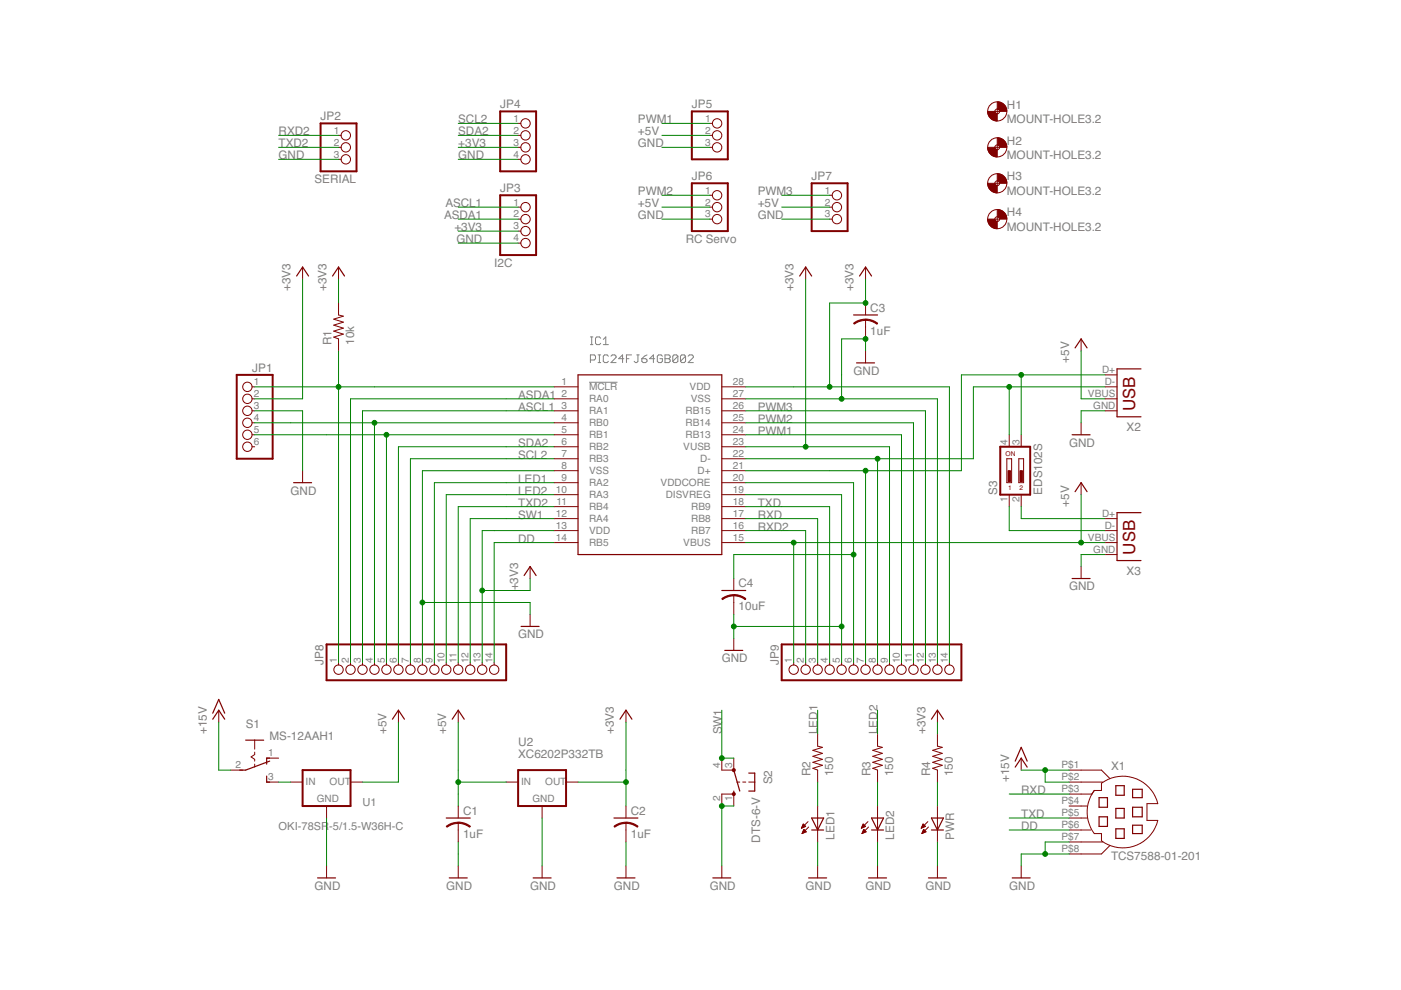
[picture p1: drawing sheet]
<svg xmlns="http://www.w3.org/2000/svg" width="297mm" height="210mm" viewBox="0 0 297 210" stroke-linecap="round" stroke-linejoin="round" font-family="sans-serif">
<g fill="#808080" stroke="#808080" stroke-width=".21">
<path d="M125.2 75.2v1.7z"/>
<path d="M125.2 75.2h.8z"/>
<path d="M126 75.2l.3 .3z"/>
<path d="M126.3 75.5v.6z"/>
<path d="M126.3 76.1l-.3 .2z"/>
<path d="M125.2 76.3h.8z"/>
<path d="M126.8 76.9h.6z"/>
<path d="M127.1 75.2v1.7z"/>
<path d="M126.8 75.2h.6z"/>
<path d="M128.7 75.2l.3 .3z"/>
<path d="M128.2 75.2h.5z"/>
<path d="M128.2 75.2l-.3 .3z"/>
<path d="M127.9 75.5v1.1z"/>
<path d="M127.9 76.6l.3 .3z"/>
<path d="M128.2 76.9h.5z"/>
<path d="M129 76.6l-.3 .3z"/>
<path d="M129.5 76.9h1.1z"/>
<path d="M130.6 75.8l-1.1 1.1z"/>
<path d="M130.6 75.5v.3z"/>
<path d="M130.3 75.2l.3 .3z"/>
<path d="M129.8 75.2h.5z"/>
<path d="M129.8 75.2l-.3 .3z"/>
<path d="M132 75.2v1.7z"/>
<path d="M131.2 76.1l.8-.9z"/>
<path d="M131.2 76.1h1.1z"/>
<path d="M132.8 75.2v1.7z"/>
<path d="M132.8 75.2h1.1z"/>
<path d="M132.8 76.1h.5z"/>
<path d="M134.5 76.6l.2 .3z"/>
<path d="M134.7 76.9h.3z"/>
<path d="M135.3 76.6l-.3 .3z"/>
<path d="M135.3 75.2v1.4z"/>
<path d="M135 75.2h.5z"/>
<path d="M136.6 75.5l.6-.3z"/>
<path d="M136.1 76.1l.5-.6z"/>
<path d="M136.1 76.1v.5z"/>
<path d="M136.1 76.6l.3 .3z"/>
<path d="M136.4 76.9h.5z"/>
<path d="M136.9 76.9l.3-.3z"/>
<path d="M137.2 76.3v.3z"/>
<path d="M136.9 76.1l.3 .2z"/>
<path d="M136.1 76.1h.8z"/>
<path d="M138.5 75.2v1.7z"/>
<path d="M138.5 75.2l-.8 .9z"/>
<path d="M137.7 76.1h1.1z"/>
<path d="M140.2 75.2l.2 .3z"/>
<path d="M139.6 75.2h.6z"/>
<path d="M139.6 75.2l-.2 .3z"/>
<path d="M139.4 75.5v1.1z"/>
<path d="M139.4 76.6l.2 .3z"/>
<path d="M139.6 76.9h.6z"/>
<path d="M140.4 76.6l-.2 .3z"/>
<path d="M140.4 76.1v.5z"/>
<path d="M139.9 76.1h.5z"/>
<path d="M141 75.2v1.7z"/>
<path d="M141 75.2h.8z"/>
<path d="M141.8 75.2l.3 .3z"/>
<path d="M142.1 75.5v.3z"/>
<path d="M142.1 75.8l-.3 .3z"/>
<path d="M141.8 76.1l.3 .2z"/>
<path d="M142.1 76.3v.3z"/>
<path d="M141.8 76.9l.3-.3z"/>
<path d="M141 76.9h.8z"/>
<path d="M141 76.1h.8z"/>
<path d="M142.6 75.5v1.1z"/>
<path d="M142.9 75.2l-.3 .3z"/>
<path d="M142.9 75.2h.5z"/>
<path d="M143.4 75.2l.3 .3z"/>
<path d="M143.7 75.5v1.1z"/>
<path d="M143.4 76.9l.3-.3z"/>
<path d="M142.9 76.9h.5z"/>
<path d="M142.6 76.6l.3 .3z"/>
<path d="M142.6 76.6l1.1-1.1z"/>
<path d="M144.3 75.5v1.1z"/>
<path d="M144.3 75.5l.2-.3z"/>
<path d="M144.5 75.2h.6z"/>
<path d="M145.1 75.2l.3 .3z"/>
<path d="M145.4 75.5v1.1z"/>
<path d="M145.4 76.6l-.3 .3z"/>
<path d="M144.5 76.9h.6z"/>
<path d="M144.3 76.6l.2 .3z"/>
<path d="M145.4 75.5l-1.1 1.1z"/>
<path d="M145.9 76.9h1.1z"/>
<path d="M145.9 76.9l1.1-1.1z"/>
<path d="M147 75.5v.3z"/>
<path d="M146.7 75.2l.3 .3z"/>
<path d="M146.2 75.2h.5z"/>
<path d="M145.9 75.5l.3-.3z"/>
<path d="M124.9 81h6z"/>
<path d="M125.2 73.1h.5z"/>
<path d="M125.5 71.4v1.7z"/>
<path d="M125.2 71.4h.5z"/>
<path d="M127.1 71.4l.3 .3z"/>
<path d="M126.5 71.4h.6z"/>
<path d="M126.3 71.7l.2-.3z"/>
<path d="M126.3 71.7v1.1z"/>
<path d="M126.3 72.8l.2 .3z"/>
<path d="M126.5 73.1h.6z"/>
<path d="M127.1 73.1l.3-.3z"/>
<path d="M127.9 72l.5-.6z"/>
<path d="M128.4 71.4v1.7z"/>
<path d="M127.9 73.1h1.1z"/>
</g>
<g fill="#800000" stroke="#800000" stroke-width=".21">
<path d="M226.7 163.3h2.5z"/>
<path d="M226.7 165.8h2.5z"/>
<path d="M226.7 168.4h2.5z"/>
<path d="M226.7 170.9h2.5z"/>
<path d="M226.7 173.4h2.5z"/>
<path d="M226.7 176h2.5z"/>
<path d="M226.7 178.5h2.5z"/>
<path d="M226.7 181.1h2.5z"/>
<path d="M243.2 170.4v3.5z"/>
<path d="M243.2 170.4h2.3z"/>
<path d="M233.5 166.1v1.5z"/>
<path d="M232 167.6h1.5z"/>
<path d="M232 176.7h1.5z"/>
<path d="M233.5 176.7v1.6z"/>
<path d="M229.2 173.4h1.3z"/>
<path d="M229.2 170.9h1.3z"/>
<path d="M229.2 176h2z"/>
<path d="M229.2 168.4h2.3z"/>
<path d="M232 167.6l-.5 .8z"/>
<path d="M229.2 178.5h4.6z"/>
<path d="M229.2 165.8h4.6z"/>
<path d="M243.2 173.9h2.3z"/>
<path d="M229.2 163.3h4.3z"/>
<path d="M233.5 163.3l1.8 1.8z"/>
<path d="M229.2 181.1h4.3z"/>
<path d="M233.5 181.1l1.8-1.8z"/>
<path d="M132.7 150.6v2.5z"/>
<path d="M84.5 150.6v2.5z"/>
<path d="M97.2 150.6v2.5z"/>
<path d="M229.2 71.9v2.5z"/>
<path d="M229.2 89.6v2.6z"/>
<path d="M216.5 160.7v2.6z"/>
<path d="M46.4 150.6v2.5z"/>
<path d="M216.5 183.6v2.5z"/>
<path d="M64.2 56.6v2.6z"/>
<path d="M64.2 99.8v2.5z"/>
<path d="M71.8 56.6v2.6z"/>
<path d="M155.6 126.2v1.5z"/>
<path d="M155.6 122.7v2.5z"/>
<path d="M155.6 127.7v2.6z"/>
<path d="M155.6 135.4v2.5z"/>
<path d="M229.2 102.3v2.6z"/>
<path d="M229.2 120.1v2.6z"/>
<path d="M112.4 120.1v2.6z"/>
<path d="M112.4 130.3v2.5z"/>
<path d="M183.5 67.8v1.5z"/>
<path d="M183.5 64.2v2.6z"/>
<path d="M183.5 69.3v2.6z"/>
<path d="M183.5 74.4v2.5z"/>
<path d="M183.5 56.6v2.6z"/>
<path d="M170.8 56.6v2.6z"/>
<path d="M117.5 82h5.1z"/>
<path d="M117.5 84.6h5.1z"/>
<path d="M117.5 87.1h5.1z"/>
<path d="M117.5 89.6h5.1z"/>
<path d="M117.5 92.2h5.1z"/>
<path d="M117.5 94.7h5.1z"/>
<path d="M117.5 97.3h5.1z"/>
<path d="M117.5 99.8h5.1z"/>
<path d="M117.5 102.3h5.1z"/>
<path d="M117.5 104.9h5.1z"/>
<path d="M117.5 107.4h5.1z"/>
<path d="M117.5 110h5.1z"/>
<path d="M117.5 112.5h5.1z"/>
<path d="M117.5 115h5.1z"/>
<path d="M153 115h5.1z"/>
<path d="M153 112.5h5.1z"/>
<path d="M153 110h5.1z"/>
<path d="M153 107.4h5.1z"/>
<path d="M153 104.9h5.1z"/>
<path d="M153 102.3h5.1z"/>
<path d="M153 99.8h5.1z"/>
<path d="M153 97.3h5.1z"/>
<path d="M153 94.7h5.1z"/>
<path d="M153 92.2h5.1z"/>
<path d="M153 89.6h5.1z"/>
<path d="M153 87.1h5.1z"/>
<path d="M153 84.6h5.1z"/>
<path d="M153 82h5.1z"/>
<path d="M97.2 174.5v1.5z"/>
<path d="M97.2 170.9v2.5z"/>
<path d="M97.2 176v2.5z"/>
<path d="M97.2 183.6v2.5z"/>
<path d="M153 183.6v2.5z"/>
<path d="M155.6 160.7v2.6z"/>
<path d="M155.6 168.4v2.5z"/>
<path d="M153 168.4v2.5z"/>
<path d="M153 160.7v2.6z"/>
<path d="M157.5 165.8h.6z"/>
<path d="M156.2 165.8h.6z"/>
<path d="M158.7 165.8h1.3z"/>
<path d="M153 168.4h2.6z"/>
<path d="M153 163.3h2.6z"/>
<path d="M198.8 176v2.5z"/>
<path d="M198.8 170.9v2.5z"/>
<path d="M198.8 173.4v2.6z"/>
<path d="M196.7 174.2l-1.4 1.4z"/>
<path d="M196.8 175.3l-1.3 1.4z"/>
<path d="M195.7 174.7l-.4 .9z"/>
<path d="M195.7 174.7l.5 .5z"/>
<path d="M195.3 175.6l.9-.4z"/>
<path d="M195.4 175.4h.3z"/>
<path d="M195.5 175.3h.5z"/>
<path d="M195.5 175.2h.7z"/>
<path d="M195.6 175.1h.4z"/>
<path d="M195.6 174.9h.3z"/>
<path d="M195.6 174.8h.2z"/>
<path d="M195.8 175.9l-.3 .8z"/>
<path d="M195.8 175.9l.5 .5z"/>
<path d="M195.5 176.7l.8-.3z"/>
<path d="M195.5 176.6h.2z"/>
<path d="M195.5 176.5h.5z"/>
<path d="M195.6 176.4h.7z"/>
<path d="M195.6 176.3h.6z"/>
<path d="M195.7 176.1h.4z"/>
<path d="M195.7 176h.3z"/>
<path d="M198.8 183.6v2.5z"/>
<path d="M198.8 155.7v2.5z"/>
<path d="M198.8 163.3v2.5z"/>
<path d="M197.7 162.9l1.1 .4z"/>
<path d="M197.7 162.9l2.1-.6z"/>
<path d="M197.7 161.6l2.1 .7z"/>
<path d="M197.7 161.6l2.1-.6z"/>
<path d="M197.7 160.4l2.1 .6z"/>
<path d="M197.7 160.4l2.1-.7z"/>
<path d="M197.7 159.1l2.1 .6z"/>
<path d="M197.7 159.1l2.1-.6z"/>
<path d="M198.8 158.2l1 .3z"/>
<path d="M186.1 176v2.5z"/>
<path d="M186.1 170.9v2.5z"/>
<path d="M186.1 173.4v2.6z"/>
<path d="M184 174.2l-1.4 1.4z"/>
<path d="M184.1 175.3l-1.3 1.4z"/>
<path d="M183 174.7l-.4 .9z"/>
<path d="M183 174.7l.5 .5z"/>
<path d="M182.6 175.6l.9-.4z"/>
<path d="M182.7 175.4h.3z"/>
<path d="M182.8 175.3h.5z"/>
<path d="M182.8 175.2h.7z"/>
<path d="M182.9 175.1h.4z"/>
<path d="M182.9 174.9h.3z"/>
<path d="M183 174.8h.1z"/>
<path d="M183.1 175.9l-.3 .8z"/>
<path d="M183.1 175.9l.5 .5z"/>
<path d="M182.8 176.7l.8-.3z"/>
<path d="M182.8 176.6h.2z"/>
<path d="M182.8 176.5h.5z"/>
<path d="M182.9 176.4h.7z"/>
<path d="M182.9 176.3h.6z"/>
<path d="M183 176.1h.4z"/>
<path d="M183 176h.3z"/>
<path d="M173.4 176v2.5z"/>
<path d="M173.4 170.9v2.5z"/>
<path d="M173.4 173.4v2.6z"/>
<path d="M171.3 174.2l-1.4 1.4z"/>
<path d="M171.4 175.3l-1.3 1.4z"/>
<path d="M170.3 174.7l-.4 .9z"/>
<path d="M170.3 174.7l.5 .5z"/>
<path d="M169.9 175.6l.9-.4z"/>
<path d="M170 175.4h.3z"/>
<path d="M170.1 175.3h.5z"/>
<path d="M170.1 175.2h.7z"/>
<path d="M170.2 175.1h.4z"/>
<path d="M170.2 174.9h.3z"/>
<path d="M170.3 174.8h.1z"/>
<path d="M170.4 175.9l-.3 .8z"/>
<path d="M170.4 175.9l.5 .5z"/>
<path d="M170.1 176.7l.8-.3z"/>
<path d="M170.1 176.6h.2z"/>
<path d="M170.2 176.5h.4z"/>
<path d="M170.2 176.4h.7z"/>
<path d="M170.2 176.3h.6z"/>
<path d="M170.3 176.1h.4z"/>
<path d="M170.3 176h.3z"/>
<path d="M186.1 155.7v2.5z"/>
<path d="M186.1 163.3v2.5z"/>
<path d="M185 162.9l1.1 .4z"/>
<path d="M185 162.9l2.1-.6z"/>
<path d="M185 161.6l2.1 .7z"/>
<path d="M185 161.6l2.1-.6z"/>
<path d="M185 160.4l2.1 .6z"/>
<path d="M185 160.4l2.1-.7z"/>
<path d="M185 159.1l2.1 .6z"/>
<path d="M185 159.1l2.1-.6z"/>
<path d="M186.1 158.2l1 .3z"/>
<path d="M173.4 155.7v2.5z"/>
<path d="M173.4 163.3v2.5z"/>
<path d="M172.3 162.9l1.1 .4z"/>
<path d="M172.3 162.9l2.1-.6z"/>
<path d="M172.3 161.6l2.1 .7z"/>
<path d="M172.3 161.6l2.1-.6z"/>
<path d="M172.3 160.4l2.1 .6z"/>
<path d="M172.3 160.4l2.1-.7z"/>
<path d="M172.3 159.1l2.1 .6z"/>
<path d="M172.3 159.1l2.1-.6z"/>
<path d="M173.4 158.2l1 .3z"/>
<path d="M186.1 183.6v2.5z"/>
<path d="M173.4 183.6v2.5z"/>
<path d="M69.2 183.6v2.5z"/>
<path d="M234.3 110h2.5z"/>
<path d="M234.3 112.5h2.5z"/>
<path d="M234.3 115h2.5z"/>
<path d="M234.3 117.6h2.5z"/>
<path d="M210.9 23.6h1z"/>
<path d="M211.4 23.1v1z"/>
<path d="M210.9 31.2h1z"/>
<path d="M211.4 30.7v1z"/>
<path d="M210.9 38.9h1z"/>
<path d="M211.4 38.4v1z"/>
<path d="M210.9 46.5h1z"/>
<path d="M211.4 46v1z"/>
<path d="M61.6 165.8h2.6z"/>
<path d="M69.2 170.9v2.5z"/>
<path d="M74.3 165.8h2.6z"/>
<path d="M132.7 174.5v1.5z"/>
<path d="M132.7 170.9v2.5z"/>
<path d="M132.7 176v2.5z"/>
<path d="M132.7 183.6v2.5z"/>
<path d="M114.9 183.6v2.5z"/>
<path d="M54 156.9v1.9z"/>
<path d="M54 159.5v.5z"/>
<path d="M54 161v.4z"/>
<path d="M48.9 163.3h2.6z"/>
<path d="M56.5 165.8h2.6z"/>
<path d="M56.5 160.7h2.6z"/>
<path d="M54 162v.6z"/>
<path d="M53.2 160.5l.8-.5z"/>
<path d="M53.2 160.5l.8 .5z"/>
<path d="M198.8 150.6v2.5z"/>
<path d="M71.8 64.2v2.6z"/>
<path d="M71.8 71.9v2.5z"/>
<path d="M70.8 71.5l1 .4z"/>
<path d="M70.8 71.5l2-.7z"/>
<path d="M70.8 70.2l2 .6z"/>
<path d="M70.8 70.2l2-.6z"/>
<path d="M70.8 68.9l2 .7z"/>
<path d="M70.8 68.9l2-.6z"/>
<path d="M70.8 67.7l2 .6z"/>
<path d="M70.8 67.7l2-.7z"/>
<path d="M71.8 66.8l1 .2z"/>
<path d="M71.8 28.7h.5z"/>
<path d="M71.8 31.2h.5z"/>
<path d="M71.8 33.8h.5z"/>
<path d="M150.5 26.2h.5z"/>
<path d="M150.5 28.7h.5z"/>
<path d="M150.5 31.2h.5z"/>
<path d="M150.5 41.4h.5z"/>
<path d="M150.5 43.9h.5z"/>
<path d="M150.5 46.5h.5z"/>
<path d="M216.5 92.2v2.5z"/>
<path d="M214 92.2v2.5z"/>
<path d="M214 104.9v2.5z"/>
<path d="M216.5 104.9v2.5z"/>
<path d="M213.5 102.3h1z"/>
<path d="M213.5 97.3h1z"/>
<path d="M214.5 97.3v5z"/>
<path d="M213.5 97.3v5z"/>
<path d="M216 102.3h1z"/>
<path d="M216 97.3h1z"/>
<path d="M217 97.3v5z"/>
<path d="M216 97.3v5z"/>
<path d="M234.3 79.5h2.5z"/>
<path d="M234.3 82h2.5z"/>
<path d="M234.3 84.6h2.5z"/>
<path d="M234.3 87.1h2.5z"/>
<path d="M107.3 165.8h2.6z"/>
<path d="M114.9 170.9v2.5z"/>
<path d="M120 165.8h2.6z"/>
<path d="M71.8 140.4v.6z"/>
<path d="M74.3 140.4v.6z"/>
<path d="M76.9 140.4v.6z"/>
<path d="M79.4 140.4v.6z"/>
<path d="M81.9 140.4v.6z"/>
<path d="M84.5 140.4v.6z"/>
<path d="M87 140.4v.6z"/>
<path d="M89.6 140.4v.6z"/>
<path d="M92.1 140.4v.6z"/>
<path d="M94.6 140.4v.6z"/>
<path d="M97.2 140.4v.6z"/>
<path d="M99.7 140.4v.6z"/>
<path d="M102.2 140.4v.6z"/>
<path d="M104.8 140.4v.6z"/>
<path d="M168.3 140.4v.6z"/>
<path d="M170.8 140.4v.6z"/>
<path d="M173.4 140.4v.6z"/>
<path d="M175.9 140.4v.6z"/>
<path d="M178.4 140.4v.6z"/>
<path d="M181 140.4v.6z"/>
<path d="M183.5 140.4v.6z"/>
<path d="M186.1 140.4v.6z"/>
<path d="M188.6 140.4v.6z"/>
<path d="M191.1 140.4v.6z"/>
<path d="M193.7 140.4v.6z"/>
<path d="M196.2 140.4v.6z"/>
<path d="M198.8 140.4v.6z"/>
<path d="M201.3 140.4v.6z"/>
<path d="M175.9 41.4h.5z"/>
<path d="M175.9 43.9h.5z"/>
<path d="M175.9 46.5h.5z"/>
<path d="M53.4 82h.6z"/>
<path d="M53.4 84.6h.6z"/>
<path d="M53.4 87.1h.6z"/>
<path d="M53.4 89.6h.6z"/>
<path d="M53.4 92.2h.6z"/>
<path d="M53.4 94.7h.6z"/>
<path d="M109.9 26.2h.5z"/>
<path d="M109.9 28.7h.5z"/>
<path d="M109.9 31.2h.5z"/>
<path d="M109.9 33.8h.5z"/>
<path d="M109.9 43.9h.5z"/>
<path d="M109.9 46.5h.5z"/>
<path d="M109.9 49h.5z"/>
<path d="M109.9 51.5h.5z"/>
<path d="M155.6 126.1l1.3 .2 1.2 .7-.1 .1-.9-.5-1.5-.3z" fill-rule="evenodd"/>
<path d="M153 126.9l1.2-.6 1.4-.2v.2l-1 .2-1.4 .6z" fill-rule="evenodd"/>
<path d="M183.5 67.6l1.4 .3 1.2 .6-.2 .2-.9-.5-1.5-.3z" fill-rule="evenodd"/>
<path d="M181 68.5l1.2-.6 1.3-.2v.2l-1.5 .3-.9 .5z" fill-rule="evenodd"/>
<path d="M97.2 174.3l1.3 .2 1.2 .7-.1 .2-1.4-.7-1-.1z" fill-rule="evenodd"/>
<path d="M94.6 175.2l1.2-.7 1.4-.2v.3l-1.1 .1-1.3 .7z" fill-rule="evenodd"/>
<path d="M211.4 21.6a1.97 1.97 0 0 1 2.1 2h-1.6l-.1-.4-.4-.1z" fill-rule="evenodd"/>
<path d="M209.4 23.6h1.5l.1 .3 .4 .2v1.6a2.04 2.04 0 0 1-2-2.1z" fill-rule="evenodd"/>
<path d="M211.4 29.2a1.97 1.97 0 0 1 2.1 2h-1.6l-.1-.4-.4-.1z" fill-rule="evenodd"/>
<path d="M209.4 31.2h1.5l.1 .3 .4 .2v1.6a2.04 2.04 0 0 1-2-2.1z" fill-rule="evenodd"/>
<path d="M211.4 36.8a1.97 1.97 0 0 1 2.1 2.1h-1.6l-.1-.5h-.4z" fill-rule="evenodd"/>
<path d="M209.4 38.9h1.5l.1 .3 .4 .2v1.5a2.04 2.04 0 0 1-2-2z" fill-rule="evenodd"/>
<path d="M211.4 44.4a2 2 0 0 1 2.1 2.1h-1.6l-.1-.4-.4-.1z" fill-rule="evenodd"/>
<path d="M209.4 46.5h1.5l.1 .3 .4 .2v1.5a2 2 0 0 1-2-2z" fill-rule="evenodd"/>
<path d="M132.7 174.3l1.4 .2 1.2 .7-.2 .2-1.3-.7-1.1-.1z" fill-rule="evenodd"/>
<path d="M130.2 175.2l1.2-.7 1.3-.2v.3l-1 .1-1.4 .7z" fill-rule="evenodd"/>
<circle cx="155.6" cy="163.3" r=".33"/>
<circle cx="155.6" cy="168.4" r=".33"/>
</g>
<g fill="none" stroke="#800000" stroke-width=".21">
<path d="M232 167.6a7.7 7.7 0 0 0 0 9.1M233.5 166.1a7.6 7.6 0 0 1 12 4.3M245.5 173.9a7.6 7.6 0 0 1-12 4.4"/>
<circle cx="73.3" cy="33.8" r=".99"/>
<circle cx="73.3" cy="31.2" r=".99"/>
<circle cx="73.3" cy="28.7" r=".99"/>
<circle cx="111.4" cy="26.2" r=".99"/>
<circle cx="111.4" cy="31.2" r=".99"/>
<circle cx="111.4" cy="33.8" r=".99"/>
<circle cx="111.4" cy="28.7" r=".99"/>
<circle cx="152" cy="26.2" r=".99"/>
<circle cx="152" cy="28.7" r=".99"/>
<circle cx="152" cy="31.2" r=".99"/>
<circle cx="211.4" cy="38.9" r="2.03"/>
<circle cx="211.4" cy="23.6" r="2.03"/>
<circle cx="211.4" cy="31.2" r="2.03"/>
<circle cx="211.4" cy="38.9" r=".51"/>
<circle cx="211.4" cy="23.6" r=".51"/>
<circle cx="211.4" cy="31.2" r=".51"/>
<circle cx="111.4" cy="49" r=".99"/>
<circle cx="111.4" cy="46.5" r=".99"/>
<circle cx="111.4" cy="43.9" r=".99"/>
<circle cx="111.4" cy="51.5" r=".99"/>
<circle cx="152" cy="43.9" r=".99"/>
<circle cx="152" cy="46.5" r=".99"/>
<circle cx="152" cy="41.4" r=".99"/>
<circle cx="177.4" cy="43.9" r=".99"/>
<circle cx="177.4" cy="46.5" r=".99"/>
<circle cx="177.4" cy="41.4" r=".99"/>
<circle cx="211.4" cy="46.5" r="2.03"/>
<circle cx="211.4" cy="46.5" r=".51"/>
<circle cx="52.5" cy="89.6" r=".99"/>
<circle cx="52.5" cy="87.1" r=".99"/>
<circle cx="52.5" cy="92.2" r=".99"/>
<circle cx="52.5" cy="94.7" r=".99"/>
<circle cx="52.5" cy="82" r=".99"/>
<circle cx="52.5" cy="84.6" r=".99"/>
<circle cx="71.8" cy="142" r=".99"/>
<circle cx="74.3" cy="142" r=".99"/>
<circle cx="76.9" cy="142" r=".99"/>
<circle cx="79.4" cy="142" r=".99"/>
<circle cx="81.9" cy="142" r=".99"/>
<circle cx="84.5" cy="142" r=".99"/>
<circle cx="87" cy="142" r=".99"/>
<circle cx="89.6" cy="142" r=".99"/>
<circle cx="92.1" cy="142" r=".99"/>
<circle cx="94.6" cy="142" r=".99"/>
<circle cx="97.2" cy="142" r=".99"/>
<circle cx="99.7" cy="142" r=".99"/>
<circle cx="102.2" cy="142" r=".99"/>
<circle cx="104.8" cy="142" r=".99"/>
<circle cx="168.3" cy="142" r=".99"/>
<circle cx="170.8" cy="142" r=".99"/>
<circle cx="173.4" cy="142" r=".99"/>
<circle cx="175.9" cy="142" r=".99"/>
<circle cx="178.4" cy="142" r=".99"/>
<circle cx="181" cy="142" r=".99"/>
<circle cx="183.5" cy="142" r=".99"/>
<circle cx="186.1" cy="142" r=".99"/>
<circle cx="188.6" cy="142" r=".99"/>
<circle cx="191.1" cy="142" r=".99"/>
<circle cx="193.7" cy="142" r=".99"/>
<circle cx="196.2" cy="142" r=".99"/>
<circle cx="198.8" cy="142" r=".99"/>
<circle cx="201.3" cy="142" r=".99"/>
</g>
<g fill="#800000" stroke="#800000" stroke-width=".25">
<path d="M236.6 173.4h1.8z"/>
<path d="M236.6 171.4v2z"/>
<path d="M236.6 171.4h1.8z"/>
<path d="M238.4 171.4v2z"/>
<path d="M236.6 168.6h1.8z"/>
<path d="M236.6 166.6v2z"/>
<path d="M236.6 166.6h1.8z"/>
<path d="M238.4 166.6v2z"/>
<path d="M236.6 177.8h1.8z"/>
<path d="M236.6 175.7v2.1z"/>
<path d="M236.6 175.7h1.8z"/>
<path d="M238.4 175.7v2.1z"/>
<path d="M240.1 169.1h2.1z"/>
<path d="M240.1 167.3v1.8z"/>
<path d="M240.1 167.3h2.1z"/>
<path d="M242.2 167.3v1.8z"/>
<path d="M240.1 173.2h2.1z"/>
<path d="M240.1 171.2v2z"/>
<path d="M240.1 171.2h2.1z"/>
<path d="M242.2 171.2v2z"/>
<path d="M240.1 176.7h2.1z"/>
<path d="M240.1 175v1.7z"/>
<path d="M240.1 175h2.1z"/>
<path d="M242.2 175v1.7z"/>
<path d="M233 171.2h1.8z"/>
<path d="M233 169.1v2.1z"/>
<path d="M233 169.1h1.8z"/>
<path d="M234.8 169.1v2.1z"/>
<path d="M233 175.2h1.8z"/>
<path d="M233 173.2v2z"/>
<path d="M233 173.2h1.8z"/>
<path d="M234.8 173.2v2z"/>
<path d="M132.7 150.6l1.3 1.9z"/>
<path d="M132.7 150.6l-1.3 1.9z"/>
<path d="M84.5 150.6l1.2 1.9z"/>
<path d="M84.5 150.6l-1.3 1.9z"/>
<path d="M97.2 150.6l1.2 1.9z"/>
<path d="M97.2 150.6l-1.3 1.9z"/>
<path d="M229.2 71.9l1.3 1.9z"/>
<path d="M229.2 71.9l-1.3 1.9z"/>
<path d="M227.3 92.2h3.8z"/>
<path d="M216.5 160.7l1.3 1.9z"/>
<path d="M216.5 160.7l-1.3 1.9z"/>
<path d="M216.5 158.5l1.3 2.9z"/>
<path d="M216.5 158.5l-1.3 2.9z"/>
<path d="M46.4 150.6l1.2 1.9z"/>
<path d="M46.4 150.6l-1.3 1.9z"/>
<path d="M46.4 148.3l1.2 2.9z"/>
<path d="M46.4 148.3l-1.3 2.9z"/>
<path d="M214.6 186.1h3.8z"/>
<path d="M64.2 56.6l1.2 1.9z"/>
<path d="M64.2 56.6l-1.3 1.9z"/>
<path d="M62.3 102.3h3.8z"/>
<path d="M71.8 56.6l1.2 1.9z"/>
<path d="M71.8 56.6l-1.3 1.9z"/>
<path d="M153 125.2h5.1z"/>
<path d="M153.7 137.9h3.8z"/>
<path d="M229.2 102.3l1.3 1.9z"/>
<path d="M229.2 102.3l-1.3 1.9z"/>
<path d="M227.3 122.7h3.8z"/>
<path d="M112.4 120.1l1.3 1.9z"/>
<path d="M112.4 120.1l-1.3 1.9z"/>
<path d="M110.5 132.8h3.8z"/>
<path d="M181 66.8h5.1z"/>
<path d="M181.6 76.9h3.8z"/>
<path d="M183.5 56.6l1.3 1.9z"/>
<path d="M183.5 56.6l-1.3 1.9z"/>
<path d="M170.8 56.6l1.3 1.9z"/>
<path d="M170.8 56.6l-1.3 1.9z"/>
<path d="M122.6 117.6h30.4z"/>
<path d="M153 79.5v38.1z"/>
<path d="M122.6 79.5h30.4z"/>
<path d="M122.6 79.5v38.1z"/>
<path d="M94.6 173.4h5.1z"/>
<path d="M95.2 186.1h3.9z"/>
<path d="M151.1 186.1h3.8z"/>
<path d="M155.6 167.7v.7z"/>
<path d="M158.7 167.7h1.3z"/>
<path d="M158.7 163.9h1.3z"/>
<path d="M160 165.8v1.9z"/>
<path d="M160 163.9v1.9z"/>
<path d="M155.6 163.3l1.2 4.4z"/>
<path d="M200 173.4l-1.2 2.6z"/>
<path d="M197.5 173.4l1.3 2.6z"/>
<path d="M198.8 176h1.2z"/>
<path d="M197.5 176h1.3z"/>
<path d="M198.8 173.4h1.2z"/>
<path d="M197.5 173.4h1.3z"/>
<path d="M196.8 186.1h3.9z"/>
<path d="M187.3 173.4l-1.2 2.6z"/>
<path d="M184.8 173.4l1.3 2.6z"/>
<path d="M186.1 176h1.2z"/>
<path d="M184.8 176h1.3z"/>
<path d="M186.1 173.4h1.2z"/>
<path d="M184.8 173.4h1.3z"/>
<path d="M174.6 173.4l-1.2 2.6z"/>
<path d="M172.1 173.4l1.3 2.6z"/>
<path d="M173.4 176h1.2z"/>
<path d="M172.1 176h1.3z"/>
<path d="M173.4 173.4h1.2z"/>
<path d="M172.1 173.4h1.3z"/>
<path d="M184.1 186.1h3.9z"/>
<path d="M171.4 186.1h3.9z"/>
<path d="M67.3 186.1h3.8z"/>
<path d="M236.8 108.7h5.1z"/>
<path d="M236.8 108.7v10.2z"/>
<path d="M236.8 118.9h5.1z"/>
<path d="M130.2 173.4h5.1z"/>
<path d="M130.8 186.1h3.8z"/>
<path d="M113 186.1h3.8z"/>
<path d="M54 156.9h1.9z"/>
<path d="M52.1 156.9h1.9z"/>
<path d="M50.8 163.3h1.3z"/>
<path d="M52.1 163.3l5.1-1.9z"/>
<path d="M56.5 164.5v1.3z"/>
<path d="M56.5 165.8h.7z"/>
<path d="M56.5 160.7v1.3z"/>
<path d="M56.5 160.7h.7z"/>
<path d="M198.8 150.6l1.2 1.9z"/>
<path d="M198.8 150.6l-1.3 1.9z"/>
<path d="M236.8 78.2h5.1z"/>
<path d="M236.8 78.2v10.2z"/>
<path d="M236.8 88.4h5.1z"/>
</g>
<g fill="#800000" stroke="#800000" stroke-width=".42">
<path d="M64.2 170.9h10.1z"/>
<path d="M74.3 163.3v7.6z"/>
<path d="M64.2 163.3h10.1z"/>
<path d="M64.2 163.3v7.6z"/>
<path d="M68 36.3h7.6z"/>
<path d="M75.6 26.2v10.1z"/>
<path d="M68 26.2h7.6z"/>
<path d="M68 26.2v10.1z"/>
<path d="M146.7 33.8h7.6z"/>
<path d="M154.3 23.6v10.2z"/>
<path d="M146.7 23.6h7.6z"/>
<path d="M146.7 23.6v10.2z"/>
<path d="M146.7 49h7.6z"/>
<path d="M154.3 38.9v10.1z"/>
<path d="M146.7 38.9h7.6z"/>
<path d="M146.7 38.9v10.1z"/>
<path d="M212.1 94.7v10.2z"/>
<path d="M212.1 94.7h6.3z"/>
<path d="M218.4 94.7v10.2z"/>
<path d="M212.1 104.9h6.3z"/>
<path d="M109.9 170.9h10.1z"/>
<path d="M120 163.3v7.6z"/>
<path d="M109.9 163.3h10.1z"/>
<path d="M109.9 163.3v7.6z"/>
<path d="M107.3 136.6v7.6z"/>
<path d="M69.2 144.2h38.1z"/>
<path d="M69.2 136.6v7.6z"/>
<path d="M69.2 136.6h38.1z"/>
<path d="M203.8 136.6v7.6z"/>
<path d="M165.7 144.2h38.1z"/>
<path d="M165.7 136.6v7.6z"/>
<path d="M165.7 136.6h38.1z"/>
<path d="M172.1 49h7.6z"/>
<path d="M179.7 38.9v10.1z"/>
<path d="M172.1 38.9h7.6z"/>
<path d="M172.1 38.9v10.1z"/>
<path d="M50.2 97.3h7.6z"/>
<path d="M50.2 79.5v17.8z"/>
<path d="M50.2 79.5h7.6z"/>
<path d="M57.8 79.5v17.8z"/>
<path d="M106 36.3h7.7z"/>
<path d="M113.7 23.6v12.7z"/>
<path d="M106 23.6h7.7z"/>
<path d="M106 23.6v12.7z"/>
<path d="M106 54.1h7.7z"/>
<path d="M113.7 41.4v12.7z"/>
<path d="M106 41.4h7.7z"/>
<path d="M106 41.4v12.7z"/>
</g>
<g fill="#800000" stroke="#800000" stroke-width=".21">
<path d="M213.7 99.8h.5v2.3h-.5z"/>
<path d="M216.3 99.8h.5v2.3h-.5z"/>
</g>
<g fill="#008000" stroke="#008000" stroke-width=".21">
<path d="M229.2 87.1h5.1z"/>
<path d="M229.2 87.1v2.5z"/>
<path d="M54 87.1h10.2z"/>
<path d="M64.2 87.1v12.7z"/>
<path d="M229.2 117.6h5.1z"/>
<path d="M229.2 117.6v2.5z"/>
<path d="M221.6 178.5h5.1z"/>
<path d="M221.6 178.5v2.6z"/>
<path d="M221.6 181.1h5.1z"/>
<path d="M216.5 181.1h5.1z"/>
<path d="M216.5 181.1v2.5z"/>
<path d="M153 170.9h2.6z"/>
<path d="M153 170.9v12.7z"/>
<path d="M183.5 71.9v2.5z"/>
<path d="M178.4 71.9h5.1z"/>
<path d="M158.1 84.6h20.3z"/>
<path d="M178.4 79.5v5.1z"/>
<path d="M178.4 71.9v7.6z"/>
<path d="M198.8 84.6v55.8z"/>
<path d="M178.4 84.6h20.4z"/>
<path d="M97.2 178.5v2.6z"/>
<path d="M97.2 181.1v2.5z"/>
<path d="M69.2 173.4v10.2z"/>
<path d="M132.7 178.5v5.1z"/>
<path d="M97.2 51.5h12.7z"/>
<path d="M140.3 46.5h10.2z"/>
<path d="M186.1 178.5v5.1z"/>
<path d="M198.8 178.5v5.1z"/>
<path d="M173.4 178.5v5.1z"/>
<path d="M140.3 31.2h10.2z"/>
<path d="M59.1 33.8h12.7z"/>
<path d="M97.2 33.8h12.7z"/>
<path d="M114.9 173.4v10.2z"/>
<path d="M112.4 127.7v2.6z"/>
<path d="M89.6 99.8h27.9z"/>
<path d="M89.6 127.7v12.7z"/>
<path d="M89.6 99.8v27.9z"/>
<path d="M89.6 127.7h22.8z"/>
<path d="M155.6 130.3v2.5z"/>
<path d="M155.6 132.8v2.6z"/>
<path d="M158.1 104.9h20.3z"/>
<path d="M178.4 132.8v7.6z"/>
<path d="M178.4 104.9v27.9z"/>
<path d="M155.6 132.8h22.8z"/>
<path d="M165.7 46.5h10.2z"/>
<path d="M229.2 84.6h5.1z"/>
<path d="M229.2 74.4v10.2z"/>
<path d="M97.2 153.1v10.2z"/>
<path d="M97.2 163.3v2.5z"/>
<path d="M97.2 165.8v2.6z"/>
<path d="M97.2 168.4v2.5z"/>
<path d="M97.2 165.8h10.1z"/>
<path d="M84.5 153.1v12.7z"/>
<path d="M76.9 165.8h7.6z"/>
<path d="M140.3 28.7h10.2z"/>
<path d="M140.3 43.9h10.2z"/>
<path d="M229.2 115h5.1z"/>
<path d="M229.2 104.9v10.1z"/>
<path d="M158.1 115h10.2z"/>
<path d="M168.3 115h60.9z"/>
<path d="M168.3 115v25.4z"/>
<path d="M165.7 43.9h10.2z"/>
<path d="M54 84.6h10.2z"/>
<path d="M64.2 59.2v25.4z"/>
<path d="M71.8 59.2v5z"/>
<path d="M158.1 82h10.2z"/>
<path d="M168.3 82h7.6z"/>
<path d="M175.9 64.2v17.8z"/>
<path d="M175.9 64.2h7.6z"/>
<path d="M183.5 59.2v5z"/>
<path d="M201.3 82v58.4z"/>
<path d="M175.9 82h25.4z"/>
<path d="M132.7 153.1v10.2z"/>
<path d="M132.7 163.3v2.5z"/>
<path d="M132.7 165.8v5.1z"/>
<path d="M122.6 165.8h10.1z"/>
<path d="M170.8 59.2v35.5z"/>
<path d="M158.1 94.7h12.7z"/>
<path d="M188.6 94.7v45.7z"/>
<path d="M170.8 94.7h17.8z"/>
<path d="M198.8 153.1v2.6z"/>
<path d="M112.4 122.7v2.5z"/>
<path d="M112.4 112.5h5.1z"/>
<path d="M104.8 112.5h7.6z"/>
<path d="M102.2 112.5h2.6z"/>
<path d="M102.2 125.2v15.2z"/>
<path d="M102.2 112.5v12.7z"/>
<path d="M102.2 125.2h10.2z"/>
<path d="M97.2 31.2h12.7z"/>
<path d="M97.2 49h12.7z"/>
<path d="M221.6 165.8h5.1z"/>
<path d="M221.6 163.3v2.5z"/>
<path d="M216.5 163.3h5.1z"/>
<path d="M221.6 163.3h5.1z"/>
<path d="M46.4 153.1v10.2z"/>
<path d="M46.4 163.3h2.5z"/>
<path d="M214 82h20.3z"/>
<path d="M214 82v10.2z"/>
<path d="M206.4 82h7.6z"/>
<path d="M206.4 82v15.3z"/>
<path d="M186.1 97.3h20.3z"/>
<path d="M158.1 97.3h28z"/>
<path d="M186.1 97.3v43.1z"/>
<path d="M54 92.2h15.2z"/>
<path d="M69.2 92.2h12.7z"/>
<path d="M81.9 92.2h35.6z"/>
<path d="M81.9 92.2v48.2z"/>
<path d="M54 89.6h7.6z"/>
<path d="M61.6 89.6h17.8z"/>
<path d="M79.4 89.6h38.1z"/>
<path d="M79.4 89.6v50.8z"/>
<path d="M79.4 82h38.1z"/>
<path d="M71.8 82h7.6z"/>
<path d="M71.8 82v58.4z"/>
<path d="M54 82h17.8z"/>
<path d="M71.8 74.4v7.6z"/>
<path d="M158.1 102.3h22.9z"/>
<path d="M155.6 117.6v5.1z"/>
<path d="M181 117.6v22.8z"/>
<path d="M181 102.3v15.3z"/>
<path d="M155.6 117.6h25.4z"/>
<path d="M214 168.4h12.7z"/>
<path d="M158.1 110h7.6z"/>
<path d="M173.4 110v30.4z"/>
<path d="M165.7 110h7.7z"/>
<path d="M214 173.4h12.7z"/>
<path d="M158.1 107.4h7.6z"/>
<path d="M175.9 107.4v33z"/>
<path d="M165.7 107.4h10.2z"/>
<path d="M214 176h12.7z"/>
<path d="M107.3 115h10.2z"/>
<path d="M104.8 115v25.4z"/>
<path d="M104.8 115h2.5z"/>
<path d="M107.3 107.4h10.2z"/>
<path d="M97.2 107.4v33z"/>
<path d="M97.2 107.4h10.1z"/>
<path d="M59.1 31.2h12.7z"/>
<path d="M107.3 84.6h10.2z"/>
<path d="M74.3 84.6v55.8z"/>
<path d="M74.3 84.6h33z"/>
<path d="M97.2 46.5h12.7z"/>
<path d="M107.3 87.1h10.2z"/>
<path d="M76.9 87.1v53.3z"/>
<path d="M76.9 87.1h30.4z"/>
<path d="M97.2 43.9h12.7z"/>
<path d="M107.3 94.7h10.2z"/>
<path d="M84.5 94.7v45.7z"/>
<path d="M84.5 94.7h22.8z"/>
<path d="M97.2 28.7h12.7z"/>
<path d="M107.3 97.3h10.2z"/>
<path d="M87 97.3v43.1z"/>
<path d="M87 97.3h20.3z"/>
<path d="M97.2 26.2h12.7z"/>
<path d="M214 112.5h20.3z"/>
<path d="M214 107.4v5.1z"/>
<path d="M216.5 110h17.8z"/>
<path d="M216.5 107.4v2.6z"/>
<path d="M158.1 112.5h7.6z"/>
<path d="M170.8 112.5v27.9z"/>
<path d="M165.7 112.5h5.1z"/>
<path d="M59.1 28.7h12.7z"/>
<path d="M158.1 87.1h7.6z"/>
<path d="M196.2 87.1v53.3z"/>
<path d="M165.7 87.1h30.5z"/>
<path d="M165.7 41.4h10.2z"/>
<path d="M158.1 89.6h7.6z"/>
<path d="M193.7 89.6v50.8z"/>
<path d="M165.7 89.6h28z"/>
<path d="M140.3 41.4h10.2z"/>
<path d="M158.1 92.2h7.6z"/>
<path d="M191.1 92.2v48.2z"/>
<path d="M165.7 92.2h25.4z"/>
<path d="M140.3 26.2h10.2z"/>
<path d="M107.3 102.3h10.2z"/>
<path d="M92.1 102.3v38.1z"/>
<path d="M92.1 102.3h15.2z"/>
<path d="M173.4 150.6v5.1z"/>
<path d="M107.3 104.9h10.2z"/>
<path d="M94.6 104.9h12.7z"/>
<path d="M94.6 104.9v35.5z"/>
<path d="M186.1 150.6v5.1z"/>
<path d="M173.4 165.8v5.1z"/>
<path d="M186.1 165.8v5.1z"/>
<path d="M198.8 165.8v5.1z"/>
<path d="M107.3 110h10.2z"/>
<path d="M99.7 110v30.4z"/>
<path d="M99.7 110h7.6z"/>
<path d="M153 160.7h2.6z"/>
<path d="M153 150.6v2.5z"/>
<path d="M153 153.1v7.6z"/>
<path d="M158.1 99.8h17.8z"/>
<path d="M175.9 99.8h7.6z"/>
<path d="M183.5 99.8h20.3z"/>
<path d="M203.8 79.5v20.3z"/>
<path d="M216.5 79.5h17.8z"/>
<path d="M216.5 79.5v12.7z"/>
<path d="M203.8 79.5h12.7z"/>
<path d="M183.5 99.8v40.6z"/>
<path d="M59.1 165.8h2.5z"/>
<circle cx="221.6" cy="181.1" r=".51"/>
<circle cx="153" cy="170.9" r=".51"/>
<circle cx="183.5" cy="71.9" r=".51"/>
<circle cx="178.4" cy="84.6" r=".51"/>
<circle cx="89.6" cy="127.7" r=".51"/>
<circle cx="155.6" cy="132.8" r=".51"/>
<circle cx="178.4" cy="132.8" r=".51"/>
<circle cx="97.2" cy="165.8" r=".51"/>
<circle cx="229.2" cy="115" r=".51"/>
<circle cx="168.3" cy="115" r=".51"/>
<circle cx="183.5" cy="64.2" r=".51"/>
<circle cx="175.9" cy="82" r=".51"/>
<circle cx="132.7" cy="165.8" r=".51"/>
<circle cx="170.8" cy="94.7" r=".51"/>
<circle cx="102.2" cy="125.2" r=".51"/>
<circle cx="221.6" cy="163.3" r=".51"/>
<circle cx="214" cy="82" r=".51"/>
<circle cx="186.1" cy="97.3" r=".51"/>
<circle cx="81.9" cy="92.2" r=".51"/>
<circle cx="79.4" cy="89.6" r=".51"/>
<circle cx="71.8" cy="82" r=".51"/>
<circle cx="181" cy="117.6" r=".51"/>
<circle cx="153" cy="160.7" r=".51"/>
<circle cx="216.5" cy="79.5" r=".51"/>
<circle cx="183.5" cy="99.8" r=".51"/>
</g>
<g font-size="3.6" fill="#800000">
<text x="240.6" y="87.1" transform="rotate(-90 240.6 87.1)">USB</text>
<text x="240.6" y="117.6" transform="rotate(-90 240.6 117.6)">USB</text>
</g>
<g font-size="2.5" fill="#808080">
<text x="106.1" y="23">JP4</text>
<text x="146.7" y="23">JP5</text>
<text x="213.5" y="23">H1</text>
<text x="59.1" y="28.7">RXD2</text>
<text x="68" y="25.5">JP2</text>
<text x="97.2" y="28.7">SDA2</text>
<text x="97.2" y="26.2">SCL2</text>
<text x="135.3" y="28.7">+5V</text>
<text x="135.3" y="26.2">PWM1</text>
<text x="213.5" y="26.1">MOUNT-HOLE3.2</text>
<text x="59.1" y="33.8">GND</text>
<text x="59.1" y="31.2">TXD2</text>
<text x="97.2" y="33.8">GND</text>
<text x="97.2" y="31.2">+3V3</text>
<text x="135.3" y="31.2">GND</text>
<text x="213.5" y="33.7">MOUNT-HOLE3.2</text>
<text x="213.5" y="30.6">H2</text>
<text x="66.7" y="38.9">SERIAL</text>
<text x="106.1" y="40.8">JP3</text>
<text x="135.3" y="41.4">PWM2</text>
<text x="146.7" y="38.2">JP6</text>
<text x="160.7" y="41.4">PWM3</text>
<text x="172.1" y="38.2">JP7</text>
<text x="213.5" y="41.3">MOUNT-HOLE3.2</text>
<text x="213.5" y="38.3">H3</text>
<text x="94.2" y="46.5">ASDA1</text>
<text x="94.4" y="43.9">ASCL1</text>
<text x="135.3" y="46.5">GND</text>
<text x="135.3" y="43.9">+5V</text>
<text x="160.7" y="46.5">GND</text>
<text x="160.7" y="43.9">+5V</text>
<text x="213.5" y="45.9">H4</text>
<text x="96.3" y="49">+3V3</text>
<text x="96.8" y="51.5">GND</text>
<text x="145.4" y="51.5">RC Servo</text>
<text x="213.5" y="48.9">MOUNT-HOLE3.2</text>
<text x="104.8" y="56.6">I2C</text>
<text x="61.6" y="61.7" transform="rotate(-90 61.6 61.7)">+3V3</text>
<text x="69.2" y="61.7" transform="rotate(-90 69.2 61.7)">+3V3</text>
<text x="168.3" y="61.7" transform="rotate(-90 168.3 61.7)">+3V3</text>
<text x="181" y="61.7" transform="rotate(-90 181 61.7)">+3V3</text>
<text x="184.5" y="71">1uF</text>
<text x="184.5" y="66.2">C3</text>
<text x="70.3" y="73.1" transform="rotate(-90 70.3 73.1)">R1</text>
<text x="75.1" y="73.1" transform="rotate(-90 75.1 73.1)">10k</text>
<text x="226.7" y="76.9" transform="rotate(-90 226.7 76.9)">+5V</text>
<text x="53.5" y="78.8">JP1</text>
<text x="181" y="79.5">GND</text>
<text x="109.9" y="84.6">ASDA1</text>
<text x="109.9" y="87.1">ASCL1</text>
<text x="160.7" y="87.1">PWM3</text>
<text x="160.7" y="89.6">PWM2</text>
<text x="109.9" y="94.7">SDA2</text>
<text x="160.7" y="92.2">PWM1</text>
<text x="226.7" y="94.7">GND</text>
<text x="238.9" y="91.4">X2</text>
<text x="109.9" y="97.3">SCL2</text>
<text x="61.6" y="104.9">GND</text>
<text x="109.9" y="107.4">TXD2</text>
<text x="109.9" y="102.3">LED1</text>
<text x="109.9" y="104.9">LED2</text>
<text x="160.7" y="107.4">TXD</text>
<text x="211.4" y="104.9" transform="rotate(-90 211.4 104.9)">S3</text>
<text x="221" y="104.9" transform="rotate(-90 221 104.9)">EDS102S</text>
<text x="226.7" y="107.4" transform="rotate(-90 226.7 107.4)">+5V</text>
<text x="109.9" y="110">SW1</text>
<text x="160.7" y="110">RXD</text>
<text x="160.7" y="112.5">RXD2</text>
<text x="109.9" y="115">DD</text>
<text x="109.9" y="125.2" transform="rotate(-90 109.9 125.2)">+3V3</text>
<text x="156.6" y="124.6">C4</text>
<text x="226.7" y="125.2">GND</text>
<text x="238.9" y="121.9">X3</text>
<text x="156.6" y="129.4">10uF</text>
<text x="109.9" y="135.4">GND</text>
<text x="68.6" y="141" transform="rotate(-90 68.6 141)">JP8</text>
<text x="153" y="140.4">GND</text>
<text x="165.1" y="141" transform="rotate(-90 165.1 141)">JP9</text>
<text x="43.8" y="155.7" transform="rotate(-90 43.8 155.7)">+15V</text>
<text x="52.1" y="154.4">S1</text>
<text x="81.9" y="155.7" transform="rotate(-90 81.9 155.7)">+5V</text>
<text x="94.6" y="155.7" transform="rotate(-90 94.6 155.7)">+5V</text>
<text x="130.2" y="155.7" transform="rotate(-90 130.2 155.7)">+3V3</text>
<text x="153" y="155.7" transform="rotate(-90 153 155.7)">SW1</text>
<text x="173.4" y="155.7" transform="rotate(-90 173.4 155.7)">LED1</text>
<text x="186" y="155.7" transform="rotate(-90 186 155.7)">LED2</text>
<text x="196.2" y="155.7" transform="rotate(-90 196.2 155.7)">+3V3</text>
<text x="57.2" y="156.9">MS-12AAH1</text>
<text x="109.9" y="160.7">XC6202P332TB</text>
<text x="109.9" y="158.2">U2</text>
<text x="163.7" y="166.3" transform="rotate(-90 163.7 166.3)">S2</text>
<text x="171.9" y="164.6" transform="rotate(-90 171.9 164.6)">R2</text>
<text x="176.7" y="164.6" transform="rotate(-90 176.7 164.6)">150</text>
<text x="184.5" y="164.6" transform="rotate(-90 184.5 164.6)">R3</text>
<text x="189.3" y="164.6" transform="rotate(-90 189.3 164.6)">150</text>
<text x="197.2" y="164.6" transform="rotate(-90 197.2 164.6)">R4</text>
<text x="202" y="164.6" transform="rotate(-90 202 164.6)">150</text>
<text x="214" y="165.8" transform="rotate(-90 214 165.8)">+15V</text>
<text x="235.6" y="163.3">X1</text>
<text x="98.2" y="172.8">C1</text>
<text x="133.7" y="172.8">C2</text>
<text x="216.5" y="168.4">RXD</text>
<text x="216.5" y="173.4">TXD</text>
<text x="98.2" y="177.6">1uF</text>
<text x="133.7" y="177.6">1uF</text>
<text x="161.2" y="178.6" transform="rotate(-90 161.2 178.6)">DTS-6-V</text>
<text x="176.9" y="178" transform="rotate(-90 176.9 178)">LED1</text>
<text x="189.6" y="178" transform="rotate(-90 189.6 178)">LED2</text>
<text x="202.3" y="178" transform="rotate(-90 202.3 178)">PWR</text>
<text x="216.5" y="176">DD</text>
<text x="235.6" y="182.3">TCS7588-01-201</text>
<text x="66.7" y="188.7">GND</text>
<text x="94.6" y="188.7">GND</text>
<text x="112.4" y="188.7">GND</text>
<text x="130.2" y="188.7">GND</text>
<text x="150.5" y="188.7">GND</text>
<text x="170.8" y="188.7">GND</text>
<text x="183.5" y="188.7">GND</text>
<text x="196.2" y="188.7">GND</text>
<text x="214" y="188.7">GND</text>
</g>
<g font-size="2.3" fill="#808080">
<text x="76.8" y="170.9">U1</text>
<text x="59.1" y="176">OKI-78SR</text>
<text x="69.8" y="176">-5/1.5-W36H-C</text>
</g>
<g font-size="2.1" fill="#808080">
<text x="70.8" y="28.3">1</text>
<text x="108.9" y="25.8">1</text>
<text x="108.9" y="28.3">2</text>
<text x="149.5" y="25.8">1</text>
<text x="149.5" y="28.3">2</text>
<text x="70.8" y="30.9">2</text>
<text x="70.8" y="33.4">3</text>
<text x="108.9" y="30.9">3</text>
<text x="108.9" y="33.4">4</text>
<text x="149.5" y="30.9">3</text>
<text x="149.5" y="41">1</text>
<text x="174.9" y="41">1</text>
<text x="108.9" y="43.6">1</text>
<text x="108.9" y="46.1">2</text>
<text x="149.5" y="43.6">2</text>
<text x="149.5" y="46.1">3</text>
<text x="174.9" y="43.6">2</text>
<text x="174.9" y="46.1">3</text>
<text x="108.9" y="48.7">3</text>
<text x="108.9" y="51.2">4</text>
<text x="53.8" y="81.7">1</text>
<text x="119" y="81.7">1</text>
<text x="124.9" y="82.8">MCLR</text>
<text x="146.2" y="82.8">VDD</text>
<text x="155.4" y="81.7">28</text>
<text x="233.7" y="79.1">D+</text>
<text x="234.2" y="81.7">D-</text>
<text x="53.8" y="84.2">2</text>
<text x="53.8" y="86.7">3</text>
<text x="53.8" y="89.3">4</text>
<text x="119" y="84.2">2</text>
<text x="119" y="86.7">3</text>
<text x="119" y="89.3">4</text>
<text x="124.9" y="85.3">RA0</text>
<text x="124.9" y="87.9">RA1</text>
<text x="145.4" y="87.9">RB15</text>
<text x="146.5" y="85.3">VSS</text>
<text x="155.4" y="89.3">25</text>
<text x="155.4" y="86.7">26</text>
<text x="155.4" y="84.2">27</text>
<text x="230.7" y="84.2">VBUS</text>
<text x="231.8" y="86.7">GND</text>
<text x="53.8" y="91.8">5</text>
<text x="53.8" y="94.4">6</text>
<text x="119" y="91.8">5</text>
<text x="119" y="94.4">6</text>
<text x="124.9" y="90.4">RB0</text>
<text x="124.9" y="92.9">RB1</text>
<text x="124.9" y="95.5">RB2</text>
<text x="144.9" y="95.5">VUSB</text>
<text x="145.4" y="92.9">RB13</text>
<text x="145.4" y="90.4">RB14</text>
<text x="155.4" y="94.4">23</text>
<text x="155.4" y="91.8">24</text>
<text x="213.6" y="94.4" transform="rotate(-90 213.6 94.4)">4</text>
<text x="216.2" y="94.4" transform="rotate(-90 216.2 94.4)">3</text>
<text x="119" y="96.9">7</text>
<text x="119" y="99.4">8</text>
<text x="119" y="102">9</text>
<text x="124.9" y="98">RB3</text>
<text x="124.9" y="100.6">VSS</text>
<text x="147.9" y="100.6">D+</text>
<text x="148.5" y="98">D-</text>
<text x="155.4" y="102">20</text>
<text x="155.4" y="99.4">21</text>
<text x="155.4" y="96.9">22</text>
<text x="117.9" y="104.5">10</text>
<text x="118" y="107.1">11</text>
<text x="124.9" y="103.1">RA2</text>
<text x="124.9" y="105.6">RA3</text>
<text x="140.1" y="103.1">VDDCORE</text>
<text x="141.2" y="105.6">DISVREG</text>
<text x="155.4" y="107.1">18</text>
<text x="155.4" y="104.5">19</text>
<text x="213.6" y="106.4" transform="rotate(-90 213.6 106.4)">1</text>
<text x="216.2" y="106.4" transform="rotate(-90 216.2 106.4)">2</text>
<text x="117.9" y="109.6">12</text>
<text x="117.9" y="112.1">13</text>
<text x="124.9" y="108.2">RB4</text>
<text x="124.9" y="110.7">RA4</text>
<text x="124.9" y="113.3">VDD</text>
<text x="146.5" y="113.3">RB7</text>
<text x="146.5" y="110.7">RB8</text>
<text x="146.5" y="108.2">RB9</text>
<text x="155.4" y="112.1">16</text>
<text x="155.4" y="109.6">17</text>
<text x="233.7" y="109.6">D+</text>
<text x="234.2" y="112.1">D-</text>
<text x="117.9" y="114.7">14</text>
<text x="124.9" y="115.8">RB5</text>
<text x="144.9" y="115.8">VBUS</text>
<text x="155.4" y="114.7">15</text>
<text x="230.7" y="114.7">VBUS</text>
<text x="231.8" y="117.2">GND</text>
<text x="71.4" y="140.6" transform="rotate(-90 71.4 140.6)">1</text>
<text x="74" y="140.6" transform="rotate(-90 74 140.6)">2</text>
<text x="76.5" y="140.6" transform="rotate(-90 76.5 140.6)">3</text>
<text x="79" y="140.6" transform="rotate(-90 79 140.6)">4</text>
<text x="81.6" y="140.6" transform="rotate(-90 81.6 140.6)">5</text>
<text x="84.1" y="140.6" transform="rotate(-90 84.1 140.6)">6</text>
<text x="86.7" y="140.6" transform="rotate(-90 86.7 140.6)">7</text>
<text x="89.2" y="140.6" transform="rotate(-90 89.2 140.6)">8</text>
<text x="91.7" y="140.6" transform="rotate(-90 91.7 140.6)">9</text>
<text x="94.3" y="140.6" transform="rotate(-90 94.3 140.6)">10</text>
<text x="96.8" y="140.6" transform="rotate(-90 96.8 140.6)">11</text>
<text x="99.3" y="140.6" transform="rotate(-90 99.3 140.6)">12</text>
<text x="101.9" y="140.6" transform="rotate(-90 101.9 140.6)">13</text>
<text x="104.4" y="140.6" transform="rotate(-90 104.4 140.6)">14</text>
<text x="167.9" y="140.6" transform="rotate(-90 167.9 140.6)">1</text>
<text x="170.5" y="140.6" transform="rotate(-90 170.5 140.6)">2</text>
<text x="173" y="140.6" transform="rotate(-90 173 140.6)">3</text>
<text x="175.5" y="140.6" transform="rotate(-90 175.5 140.6)">4</text>
<text x="178.1" y="140.6" transform="rotate(-90 178.1 140.6)">5</text>
<text x="180.6" y="140.6" transform="rotate(-90 180.6 140.6)">6</text>
<text x="183.2" y="140.6" transform="rotate(-90 183.2 140.6)">7</text>
<text x="185.7" y="140.6" transform="rotate(-90 185.7 140.6)">8</text>
<text x="188.2" y="140.6" transform="rotate(-90 188.2 140.6)">9</text>
<text x="190.8" y="140.6" transform="rotate(-90 190.8 140.6)">10</text>
<text x="193.3" y="140.6" transform="rotate(-90 193.3 140.6)">11</text>
<text x="195.9" y="140.6" transform="rotate(-90 195.9 140.6)">12</text>
<text x="198.4" y="140.6" transform="rotate(-90 198.4 140.6)">13</text>
<text x="200.9" y="140.6" transform="rotate(-90 200.9 140.6)">14</text>
<text x="56.9" y="160.4">1</text>
<text x="49.9" y="162.9">2</text>
<text x="56.9" y="165.5">3</text>
<text x="64.8" y="166.5">IN</text>
<text x="69.9" y="166.5">OUT</text>
<text x="110.5" y="166.5">IN</text>
<text x="115.6" y="166.5">OUT</text>
<text x="152.7" y="162.9" transform="rotate(-90 152.7 162.9)">4</text>
<text x="155.2" y="162.9" transform="rotate(-90 155.2 162.9)">3</text>
<text x="225.1" y="162.9">P$1</text>
<text x="225.1" y="165.5">P$2</text>
<text x="67.2" y="170.1">GND</text>
<text x="112.9" y="170.1">GND</text>
<text x="152.7" y="169.9" transform="rotate(-90 152.7 169.9)">2</text>
<text x="155.2" y="169.9" transform="rotate(-90 155.2 169.9)">1</text>
<text x="225.1" y="168">P$3</text>
<text x="225.1" y="170.5">P$4</text>
<text x="225.1" y="173.1">P$5</text>
<text x="225.1" y="175.6">P$6</text>
<text x="225.1" y="178.2">P$7</text>
<text x="225.1" y="180.7">P$8</text>
</g>
<g font-size="1.4" fill="#800000">
<text x="213.2" y="96.8">ON</text>
<text x="213.7" y="103.9">1</text>
<text x="216.1" y="103.9">2</text>
</g>
</svg>
